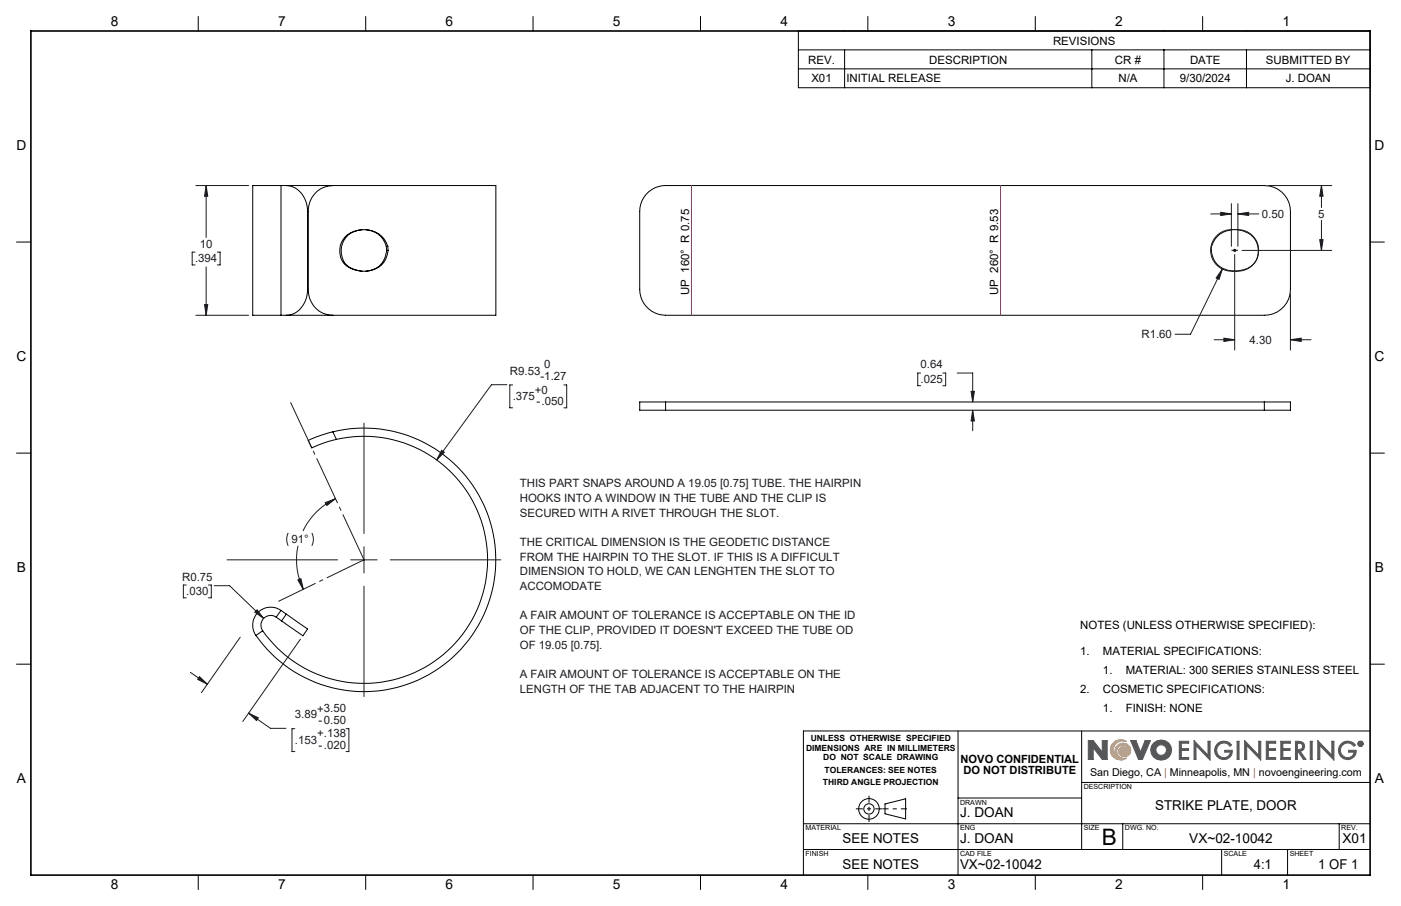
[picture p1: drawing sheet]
<svg xmlns="http://www.w3.org/2000/svg" width="432mm" height="279mm" viewBox="0 0 432 279" stroke-linecap="round" stroke-linejoin="round" font-family="sans-serif">
<g fill="none" stroke="#000" stroke-width=".31">
<path d="M61.1 5.1v4.5M112.7 5.1v4.5M164.3 5.1v4.5M215.9 5.1v4.5M267.5 5.1v4.5M319.1 5.1v4.5M370.7 5.1v4.5M86.6 57.2h-8.7v40h8.7M86.6 57.2v40M86.6 57.2h1.6M88.2 57.2h14.4M88.2 57.2a7.4 7.4 0 0 1 6.6 8v24.1a7.6 7.6 0 0 1-5.9 7.9h-.7"/>
<path d="M102.6 57.2a7.7 7.7 0 0 0-7.6 8v24.1a7.6 7.6 0 0 0 7.6 7.9M102.6 57.2h50.2v40h-50.2M199.1 60a7.9 7.9 0 0 1 6-2.8h184.6a8 8 0 0 1 8 8v24a8 8 0 0 1-8 8h-184.6a8 8 0 0 1-7.9-8v-24a8 8 0 0 1 1.9-5.2zM5.1 74.6h4.4M111.5 70.8h1.3M111.5 70.8a6.6 6.6 0 0 0-6.5 8.4 6.6 6.6 0 0 0 6.5 4.4M111.6 70.8a6.4 6.4 0 0 0-6.1 4.4 6.4 6.4 0 0 0 2.1 7.1l2.1 1 1.3 .3M112.8 70.8a6.8 6.8 0 0 1 6.3 5.2M112.8 70.8a7.2 7.2 0 0 1 6.7 5.2M119.1 76h.4M119.1 76l.1 1.2M119.2 77.2a6.6 6.6 0 0 1-6.4 6.4"/>
<path d="M119.2 77.2h.4M119.5 76l.1 1.2M119.6 77.2a6.8 6.8 0 0 1-6.8 6.4M375.2 72.8a7.7 7.7 0 0 1 12.1 2.1 5.9 5.9 0 0 1-4 8.3 7.2 7.2 0 0 1-9.7-4.6 5.4 5.4 0 0 1 1.6-5.8zM422.3 74.6h4.4M86.6 97.2h1.6M88.2 97.2h14.4M111.2 83.6h.4M111.5 83.6h1.3M5.1 139.7h4.4M102.6 133.2l-5.2 1.6-2.4 1 1.1 2.3 3.8-1.5 3.8-1.1M102.6 133.2a40.6 40.6 0 0 1 47.6 53.8 40.6 40.6 0 0 1-71.3 9"/>
<path d="M102.6 133.2l1.1 2.3M103.7 135.5a38.1 38.1 0 0 1 44 50.8 38.1 38.1 0 0 1-66.7 8.2M205.1 124h-7.9v2.5h7.9M205.1 124v2.5M205.1 126.5h184.6M205.1 124h184.6M389.7 124h8v2.5h-8M389.7 124v2.5M422.3 139.7h4.4M81 194.5l-2.1 1.5M85.1 190.3a3 3 0 0 0-3.8 .4 3 3 0 0 0-.3 3.8M85.1 190.3l1.7 1.2"/>
<path d="M86.6 188.2a5.5 5.5 0 0 0-7.1 .7 5.5 5.5 0 0 0-.6 7.1M86.6 188.2l-1.5 2.1M86.6 188.2l1.6 1.2M88.2 189.4l6.6 4.6-1.5 2.1-6.5-4.6M88.2 189.4l-1.4 2.1M5.1 204.8h4.4M422.3 204.8h4.4M295.3 225.4v44.5M333.4 225.4v36.6M422.3 225.4h-174.7v44.5M247.6 254h174.7M272.8 247.9l6.3-1.6v6.3l-6.3-1.6z"/>
<path d="M295.3 246.1h38.1M333.4 241.3h88.9M346 254v8M412.7 254v8M61.1 269.9v4.4M112.7 269.9v4.4M164.3 269.9v4.4M215.9 269.9v4.4M247.6 262h174.7M267.5 269.9v4.4M319.1 269.9v4.4M370.7 269.9v4.4"/>
<path d="M376.5 262v7.9M396.8 262v7.9"/>
<circle cx="267.8" cy="249.5" r="1.59"/>
<circle cx="267.8" cy="249.5" r="3.2"/>
</g>
<path d="M342.7 229.6a3.1 3.1 0 0 1 4.5-.9 2.82 2.82 0 0 0-3.9 1.7 2.82 2.82 0 0 0 2.3 3.6 2.45 2.45 0 0 1-1.1-4.2 2.45 2.45 0 0 1 4 1.5 1.88 1.88 0 0 1-1.9 2.1 1.88 1.88 0 0 1-1.8-2.2l.6-.7a1.82 1.82 0 0 1 2.4 1.5 1.89 1.89 0 0 0-2.6-2 1.89 1.89 0 0 0-.3 3.3l1.5 .6 .8-.1a3.2 3.2 0 0 1-4-.2 3.2 3.2 0 0 1-.5-4z" fill="none" stroke="#f78d2a" stroke-width=".31"/>
<g fill="none" stroke="#555759" stroke-width=".31">
<path d="M336.9 230.6v3.6h-1.5v-5.8h1.5l2.8 3.6M336.9 230.6h.1M337 230.6l2.7 3.6h1.5v-5.8h-1.5v3.6M339.7 232h.1M348.5 228.4h1.6l1.4 3.6 1.4-3.6h1.7l-2.5 5.8h-1.2zM363.5 228.6h2.9v.6h-2.3v1.7h2.2v.5h-2.2v2.2h2.3v.6h-2.9zM368 228.4l4.3 4.5v-4.3h.7v5.8l-4.4-4.5v4.3h-.6zM375.4 229.2a2.89 2.89 0 0 1 4.2 .5l-.5 .5a2.26 2.26 0 0 0-3.2-.7 2.26 2.26 0 0 0-.5 3.2 2.26 2.26 0 0 0 3.3 .4l.5-1.1h-1.7v-.6h2.3a2.78 2.78 0 0 1-4 2.5 2.78 2.78 0 0 1-.4-4.7zM381.3 228.6h.6v5.6h-.6zM383.6 228.4l4.3 4.5v-4.3h.7v5.8l-4.4-4.5v4.3h-.6zM390.3 228.6h2.9v.6h-2.3v1.7h2.2v.5h-2.2v2.2h2.3v.6h-2.9zM394.8 228.6h2.9v.6h-2.3v1.7h2.2v.5h-2.2v2.2h2.3v.6h-2.9z"/>
<path d="M399.3 228.6a2.74 2.74 0 0 1 2.6 .8l.2 .8-.3 .9-1.1 .6 1.8 2.5h-.8l-1.7-2.5h-.1v2.5h-.6zM399.9 229.2l1.1 .1a1.02 1.02 0 0 1 0 1.7l-1.1 .2zM403.8 228.6h.6v5.6h-.6zM406.2 228.4l4.3 4.5v-4.3h.6v5.8l-4.3-4.5v4.3h-.6zM413.6 229.2a2.89 2.89 0 0 1 4.2 .5l-.5 .5a2.25 2.25 0 0 0-3.3-.7 2.25 2.25 0 0 0-.2 3.4 2.25 2.25 0 0 0 3.4-.3l.1-.6h-1.6v-.6h2.3a2.79 2.79 0 0 1-4 2.5 2.79 2.79 0 0 1-.4-4.7zM419 228.9l.6 .1-.1 .4 .2 .4-.4-.4-.3 .4zM419.2 229l.3 .2-.3 .1z"/>
<circle cx="357.9" cy="231.3" r="1.64"/>
<circle cx="357.9" cy="231.3" r="3.2"/>
<circle cx="419.3" cy="229.4" r=".85"/>
<circle cx="419.3" cy="229.4" r=".71"/>
</g>
<path d="M279.5 249.4h-7.5" fill="none" stroke="#000" stroke-width=".31" stroke-dasharray="15.2 1.3 1.3 1.3" stroke-dashoffset="13.4" stroke-linecap="butt"/>
<path d="M263.8 249.4h8.1M267.8 245.4v8.1" fill="none" stroke="#000" stroke-width=".31" stroke-dasharray="15.2 1.3 1.3 1.3" stroke-dashoffset="13.1" stroke-linecap="butt"/>
<path d="M9.5 9.6h412.8v260.3h-412.8z" fill="none" stroke="#000" stroke-width=".5"/>
<path d="M343 229.1a3.2 3.2 0 0 1 4.2-.4 2.82 2.82 0 0 0-3.9 1.7 2.82 2.82 0 0 0 2.3 3.6 2.43 2.43 0 0 1-1.9-2.8 2.43 2.43 0 0 1 2.7-2 2.43 2.43 0 0 1 2.1 2.7 1.82 1.82 0 0 1-2.5 1.5 1.82 1.82 0 0 1-.9-2.7 1.73 1.73 0 0 1 2.7 1.3 1.9 1.9 0 0 0-2.6-2 1.9 1.9 0 0 0-.3 3.3l.8 .5h1.5a3.2 3.2 0 0 1-4.2-.4 3.2 3.2 0 0 1 0-4.3z" fill-rule="evenodd" fill="#f78d2a"/>
<path d="M335.4 228.4v5.8h1.5v-3.6l2.8 3.6h1.5v-5.8h-1.5v3.6l-2.8-3.6zM348.5 228.4l2.4 5.8h1.2l2.5-5.8h-1.7l-1.4 3.6-1.4-3.6zM355.6 229.1a3.1 3.1 0 0 0 .2 4.6 3.1 3.1 0 0 0 4.6-.6 3.1 3.1 0 0 0-1-4.5l-1.8-.4-1 .3zM356.2 231.3a1.65 1.65 0 0 1 3.3 0 1.65 1.65 0 0 1-3.3 0zM363.5 228.6v5.6h2.9v-.6h-2.3v-2.2h2.2v-.5h-2.2v-1.7h2.3v-.6zM368 228.4v5.8h.6v-4.3l4.4 4.5v-5.8h-.7v4.3zM375.2 229.3a2.79 2.79 0 0 0 .7 4.7 2.79 2.79 0 0 0 3.9-2.6h-2.3v.6h1.7a2.16 2.16 0 0 1-3 1.4 2.16 2.16 0 0 1-.9-3.2 2.22 2.22 0 0 1 3.8 0l.5-.5a2.92 2.92 0 0 0-4.4-.4zM381.3 228.6v5.6h.6v-5.6zM383.6 228.4v5.8h.6v-4.3l4.4 4.5v-5.8h-.7v4.3zM390.3 228.6v5.6h2.9v-.6h-2.3v-2.2h2.2v-.5h-2.2v-1.7h2.3v-.6zM394.8 228.6v5.6h2.9v-.6h-2.3v-2.2h2.2v-.5h-2.2v-1.7h2.3v-.6zM399.3 228.6v5.6h.6v-2.5l1.8 2.5h.8l-1.8-2.5 1.1-.6 .3-1.3a1.6 1.6 0 0 0-2.1-1.2zM399.9 229.2l1.3 .3 .3 .4-.3 1-1.3 .3zM403.8 228.6v5.6h.6v-5.6zM406.2 228.4v5.8h.6v-4.3l4.3 4.5v-5.8h-.6v4.3zM413.3 229.4a2.79 2.79 0 0 0 .9 4.6 2.79 2.79 0 0 0 3.8-2.6h-2.3v.6h1.6a2.18 2.18 0 0 1-3.2 1.3 2.18 2.18 0 0 1-.4-3.5 2.22 2.22 0 0 1 3.6 .4l.5-.5a2.89 2.89 0 0 0-4.5-.3zM419 228.9v.9h.2v-.4l.5 .4-.2-.4 .2-.4zM419.2 229l.3 .2-.3 .1zM418.5 229.4a.85 .85 0 0 0 1.7 0 .85 .85 0 0 0-1.7 0zM418.6 229.4a.71 .71 0 0 1 1.4 0 .71 .71 0 0 1-1.4 0z" fill-rule="evenodd" fill="#555759"/>
<g fill="none" stroke="#191924" stroke-width=".31">
<path d="M60.4 57.2h16.2M63.5 57.2l.5 3.3h-1zM63.5 57.2v16M390.9 57.2h19.6M407.3 57.2l.5 3.3h-1zM407.3 57.2v6.8M60.1 77.8h-.9v3.9h.9M67 77.8h.8v3.9h-.8M373.2 66h6.3M375 72.7l1.1-.9 1.7-.8 3.7-.2a6.4 6.4 0 0 1 6.4 6.4 6.4 6.4 0 0 1-6.4 6.4h-2a6.4 6.4 0 0 1-5.9-3.9 6.4 6.4 0 0 1 1.4-7zM376.2 65.5l3.3 .5-3.3 .5zM379.5 62.8v13.2"/>
<path d="M380 77.2h1M380.2 76.9l.7 .7M380.5 76.7v1M380.5 78.5v29.4M380.9 76.9l-.7 .7M381.5 66l3.3-.5v1zM381.5 62.8v13.2M381.5 66h6.4M382.8 77.2h27.7M406.8 73.9h1l-.5 3.3zM407.3 67.9v9.3M60.4 97.2h16.2"/>
<path d="M63 93.9h1l-.5 3.3zM63.5 82.3v14.9M376.7 83l-1 3.1-.9-.4zM376.7 83l-9.8 20.1h-4.7M397.7 90.5v17.4M156.2 118.6h-4.7l-16.9 23.3M158 118.7h-.9v7.1h.9M173.8 118.7h.9v7.1h-.9M283.7 115h-.8v4h.8M290.6 115h.9v4h-.9M295 115h4.8v9M374.2 104.8h6.3"/>
<path d="M377.2 104.3l3.3 .5-3.3 .5zM397.7 104.8l3.3-.5v1zM397.7 104.8h6.4M112.2 130.5v34M136.1 138.9l.8 .6-2.3 2.4zM299.3 120.7h1l-.5 3.3zM299.8 126.5l.5 3.3h-1zM299.8 126.5v6.4M100.3 155l3.1-1.2-2.6 2.1zM103.4 153.8a20.6 20.6 0 0 0-10 10M70 172.6h34M88.8 164.4l-.4 1.4v1l.4 1.5"/>
<path d="M91.8 178.9l.9-.4 .8 3.3zM91.9 168.3a20.8 20.8 0 0 0 1.6 13.5M96.1 164.4l.5 1.8-.5 2.1M108.1 172.6h8.1M112.2 168.6v8.1M120.3 172.6h34M57.4 180.4h-.9v4h.9M64.2 180.4h.9v4h-.9M66 180.6h4.8l10.4 10.1M74 196.5l-11.9 17.1M78.5 188.8l.7-.7 2 2.6zM92.6 197.1l-17.8 25.4"/>
<path d="M112.2 180.8v34M58.7 207.4l5.2 3.6M61.5 208.7l2.4 2.3-3-1.5zM76.6 219.9l3 1.5-.5 .8zM76.6 219.9l6.8 4.7h4.7M90.9 224.7h-.9v7.1h.9M106.6 224.7h.9v7.1h-.9"/>
</g>
<path d="M112.2 172.6l-22.8-48.7" fill="none" stroke="#191924" stroke-width=".31" stroke-dasharray="15.2 1.3 1.3 1.3" stroke-dashoffset="-.2" stroke-linecap="butt"/>
<path d="M112.2 172.6l-26.4 12.9" fill="none" stroke="#191924" stroke-width=".31" stroke-dasharray="15.2 1.3 1.3 1.3" stroke-dashoffset="2.5" stroke-linecap="butt"/>
<path d="M379.6 77.2h2" fill="none" stroke="#191924" stroke-width=".31" stroke-dasharray="15.2 1.3 1.3 1.3" stroke-linecap="butt"/>
<path d="M246.1 9.6h176.2v17.5h-176.2zM246.1 15.4h176.2M260.3 15.4v11.7M336.5 15.4v11.7M358.7 15.4v11.7M384.2 15.4v11.7M246.1 21.2h176.2" fill="none" stroke="#000" stroke-width=".31"/>
<path d="M213.1 57.2v40M308.4 57.2v40" fill="none" stroke="#ff0080" stroke-width=".31"/>
<g fill="#191924">
<path d="M79.2 188.1l-.7 .7 2.7 1.9zM136.1 138.9l-1.5 3 2.3-2.4zM63.5 57.2l.5 3.3h-1zM63 93.9h1l-.5 3.3z"/>
<path d="M100.3 155l3.1-1.2-2.6 2.1zM91.8 178.9l.9-.4 .8 3.3zM61.5 208.7l2.4 2.3-3-1.5zM76.6 219.9l3 1.5-.5 .8zM406.8 73.9h1l-.5 3.3zM407.3 57.2l.5 3.3h-1zM377.2 104.3l3.3 .5-3.3 .5zM397.7 104.8l3.3-.5v1zM376.2 65.5l3.3 .5-3.3 .5zM381.5 66l3.3-.5v1zM376.7 83l-1.9 2.7 .9 .4zM299.3 120.7h1l-.5 3.3zM299.8 126.5l.5 3.3h-1z"/>
</g>
<text font-size="7" x="339.5" y="260.5">B</text>
<g font-size="4.2">
<text x="34.1" y="8.1">8</text>
<text x="85.7" y="8.1">7</text>
<text x="137.3" y="8.1">6</text>
<text x="188.9" y="8.1">5</text>
<text x="240.5" y="8.1">4</text>
<text x="292.1" y="8.1">3</text>
<text x="343.7" y="8.1">2</text>
<text x="395.3" y="8.1">1</text>
<text x="5.1" y="46.4">D</text>
<text x="423.7" y="46.4">D</text>
<text x="5.1" y="111.4">C</text>
<text x="423.7" y="111.4">C</text>
<text x="5.2" y="176.5">B</text>
<text x="423.8" y="176.5">B</text>
<text x="5.2" y="241.6">A</text>
<text x="423.8" y="241.6">A</text>
<text x="356" y="249.9">STRIKE PLATE, DOOR</text>
<text x="295.9" y="252">J. DOAN</text>
<text x="259.7" y="260">SEE NOTES</text>
<text x="295.9" y="260">J. DOAN</text>
<text x="366.5" y="260">VX~02-10042</text>
<text x="413.8" y="260">X01</text>
<text x="259.7" y="267.9">SEE NOTES</text>
<text x="295.9" y="267.9">VX~02-10042</text>
<text x="386.4" y="267.9">4:1</text>
<text x="406.3" y="267.9">1 OF 1</text>
<text x="34.1" y="274.2">8</text>
<text x="85.7" y="274.2">7</text>
<text x="137.3" y="274.2">6</text>
<text x="188.9" y="274.2">5</text>
<text x="240.5" y="274.2">4</text>
<text x="292.1" y="274.2">3</text>
<text x="343.7" y="274.2">2</text>
<text x="395.3" y="274.2">1</text>
</g>
<g font-size="3.5">
<text x="324.6" y="13.8">REVISIONS</text>
<text x="249.1" y="19.6">REV.</text>
<text x="286.4" y="19.6">DESCRIPTION</text>
<text x="343.6" y="19.6">CR #</text>
<text x="366.8" y="19.6">DATE</text>
<text x="390.2" y="19.6">SUBMITTED BY</text>
<text x="250.1" y="25.4">X01</text>
<text x="260.8" y="25.4">INITIAL RELEASE</text>
<text x="344.7" y="25.4">N/A</text>
<text x="363.6" y="25.4">9/30/2024</text>
<text x="396.3" y="25.4">J. DOAN</text>
<text x="212.4" y="90.9" transform="rotate(-90 212.4 90.9)">UP 160° R 0.75</text>
<text x="307.7" y="90.9" transform="rotate(-90 307.7 90.9)">UP 260° R 9.53</text>
<text x="332.9" y="193.9">NOTES (UNLESS OTHERWISE SPECIFIED):</text>
<text x="332.9" y="201.8">1.</text>
<text x="339.9" y="201.8">MATERIAL SPECIFICATIONS:</text>
<text x="339.9" y="207.8">1.</text>
<text x="346.9" y="207.8">MATERIAL: 300 SERIES STAINLESS STEEL</text>
<text x="332.9" y="213.7">2.</text>
<text x="339.9" y="213.7">COSMETIC SPECIFICATIONS:</text>
<text x="339.9" y="219.6">1.</text>
<text x="346.9" y="219.6">FINISH: NONE</text>
<text x="296.1" y="235.2">NOVO CONFIDENTIAL</text>
<text x="296.9" y="238.7">DO NOT DISTRIBUTE</text>
</g>
<g font-size="3.5" fill="#191924">
<text x="388.9" y="67.1">0.50</text>
<text x="406.3" y="67.1">5</text>
<text x="61.6" y="76.4">10</text>
<text x="60.1" y="80.9">.394</text>
<text x="351.8" y="104.2">R1.60</text>
<text x="385.1" y="105.9">4.30</text>
<text x="167.8" y="113.6">0</text>
<text x="283.7" y="113.6">0.64</text>
<text x="157.2" y="115.6">R9.53</text>
<text x="166.6" y="117.3">-1.27</text>
<text x="283.7" y="118.2">.025</text>
<text x="158" y="123.4">.375</text>
<text x="164.9" y="121.4">+0</text>
<text x="165.3" y="125">-.050</text>
<text x="160.2" y="150.3">THIS PART SNAPS AROUND A 19.05 [0.75] TUBE. THE HAIRPIN</text>
<text x="160.2" y="154.8">HOOKS INTO A WINDOW IN THE TUBE AND THE CLIP IS</text>
<text x="160.2" y="159.3">SECURED WITH A RIVET THROUGH THE SLOT.</text>
<text x="89.8" y="167.5">91°</text>
<text x="160.2" y="168.4">THE CRITICAL DIMENSION IS THE GEODETIC DISTANCE</text>
<text x="160.2" y="172.9">FROM THE HAIRPIN TO THE SLOT. IF THIS IS A DIFFICULT</text>
<text x="56.1" y="179">R0.75</text>
<text x="160.2" y="177.4">DIMENSION TO HOLD, WE CAN LENGHTEN THE SLOT TO</text>
<text x="57.4" y="183.6">.030</text>
<text x="160.2" y="182">ACCOMODATE</text>
<text x="160.2" y="191">A FAIR AMOUNT OF TOLERANCE IS ACCEPTABLE ON THE ID</text>
<text x="160.2" y="195.6">OF THE CLIP, PROVIDED IT DOESN'T EXCEED THE TUBE OD</text>
<text x="160.2" y="200.1">OF 19.05 [0.75].</text>
<text x="160.2" y="209.1">A FAIR AMOUNT OF TOLERANCE IS ACCEPTABLE ON THE</text>
<text x="160.2" y="213.7">LENGTH OF THE TAB ADJACENT TO THE HAIRPIN</text>
<text x="90.9" y="221.6">3.89</text>
<text x="97.7" y="219.8">+3.50</text>
<text x="97.7" y="227.4">+.138</text>
<text x="98.2" y="223.3">-0.50</text>
<text x="90.9" y="229.4">.153</text>
<text x="98.2" y="231">-.020</text>
</g>
<text font-size="3.3" x="336" y="239.4">San Diego, CA | Minneapolis, MN | novoengineering.com</text>
<g font-size="2.6">
<text x="248.4" y="231.5">DIMENSIONS ARE IN MILLIMETERS</text>
<text x="249.9" y="228.6">UNLESS OTHERWISE SPECIFIED</text>
<text x="253.7" y="234.4">DO NOT SCALE DRAWING</text>
<text x="254.2" y="238.5">TOLERANCES: SEE NOTES</text>
<text x="253.7" y="242.1">THIRD ANGLE PROJECTION</text>
</g>
<g font-size="2.2">
<text x="334" y="243.4">DESCRIPTION</text>
<text x="295.9" y="248.2">DRAWN</text>
<text x="248.3" y="256.1">MATERIAL</text>
<text x="295.9" y="256.1">ENG</text>
<text x="334" y="256.1">SIZE</text>
<text x="346.7" y="256.1">DWG. NO.</text>
<text x="413.4" y="256.1">REV.</text>
<text x="248.3" y="264">FINISH</text>
<text x="295.9" y="264">CAD FILE</text>
<text x="377.2" y="264">SCALE</text>
<text x="397.5" y="264">SHEET</text>
</g>
</svg>
